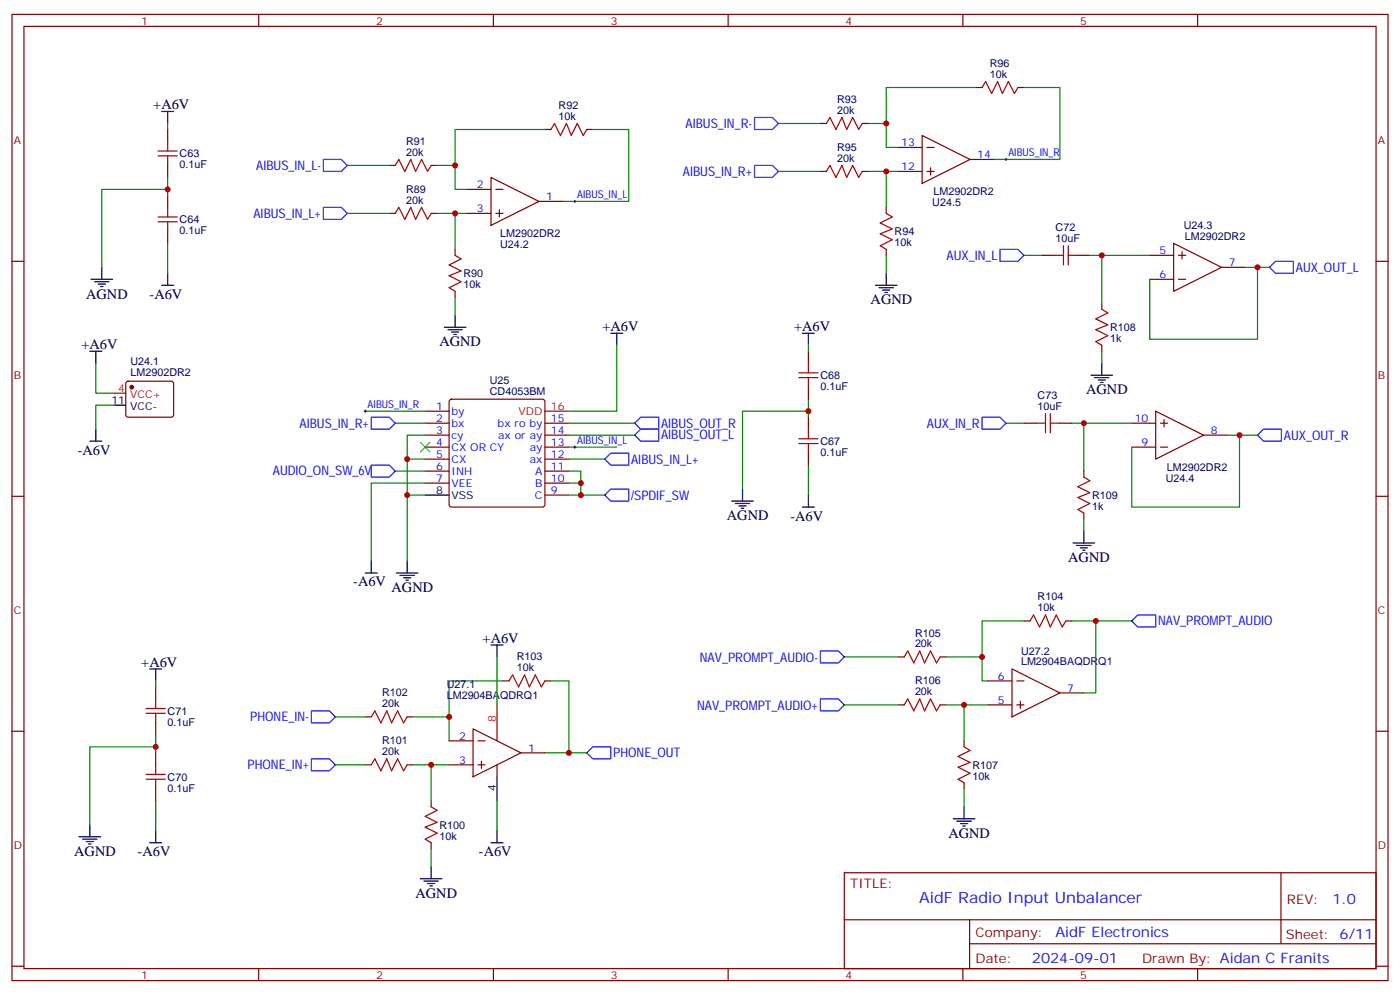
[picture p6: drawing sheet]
<svg xmlns="http://www.w3.org/2000/svg" width="412mm" height="293mm" viewBox="0 0 412 293" stroke-linecap="round" stroke-linejoin="round" font-family="sans-serif">
<g fill="none" stroke="#870000" stroke-width=".35">
<path d="M3.5 4.2h405.4v284.4h-405.4zM7.1 7.8h398.2v277.2h-398.2zM76.2 4.2v3.6M145.3 4.2v3.6M214.5 4.2v3.6M283.6 4.2v3.6M352.8 4.2v3.6M49.4 38.1v3.5M160.5 38.1h1.8M172.9 38.1h1.7M241.7 36.3h1.7M254 36.3h1.8"/>
<path d="M271.6 39.9l14.2 7-14.2 7.1zM287.5 25.8h1.8M299.9 25.8h1.7M49.4 48.7v3.5M49.4 57.5v3.5M114.7 48.7h1.7M127 48.7h1.8M137.6 55.7h7M144.6 52.2l14.1 7.1-14.1 7zM146 55.7h2.2M158.7 59.3h7.1M241.7 50.4h1.7"/>
<path d="M254 50.4h1.8M264.6 50.4h7M264.6 43.4h7M273 50.4h2.2M273 43.4h2.2M274.1 49.4v2.1M285.8 46.9h7M3.5 76.9h3.6M49.4 68.1v3.5M114.7 62.8h1.7M127 62.8h1.8M134.1 73.4v1.7"/>
<path d="M137.6 62.8h7M146 62.8h2.2M147.1 61.7v2.2M261.1 61v1.8M261.1 73.4v1.7M306.9 75.1h3.5M317.5 75.1h3.5M338.7 75.1h7M345.7 71.6l14.1 7.1-14.1 7zM347.1 75.1h2.1M348.2 74.1v2.1M359.8 78.7h7.1"/>
<path d="M405.3 76.9h3.6M134.1 85.7v1.8M324.6 89.3v1.7M338.7 82.2h7M347.1 82.2h2.1M37.3 112.4l.4-.2h12.7l.5 .2 .3 .5-.1 9.4-.7 .5-12.9-.1-.5-.6v-9.2zM132.5 117.7l.5-.2h26.8l.5 .2 .2 .5v30.3l-.2 .5-.5 .2h-26.8l-.5-.2-.2-.5v-30.3zM238.1 103.4v3.5M238.1 113.9v3.6M324.6 101.6v1.8M125.2 124.5h7.1M125.2 128.1h7.1"/>
<path d="M125.2 131.6h7.1M125.2 135.1h7.1M125.2 138.6h7.1M125.2 121h7.1M160.5 124.5h7.1M160.5 128.1h7.1M160.5 131.6h7.1M160.5 135.1h7.1M160.5 138.6h7.1M238.1 122.8v3.5M238.1 133.3v3.6M301.6 124.5h3.6"/>
<path d="M312.2 124.5h3.5M319.3 138.6v1.8M333.4 124.5h7M333.4 131.6h7M340.4 121l14.1 7.1-14.1 7zM341.8 124.5h2.2M341.8 131.6h2.2M342.9 123.5v2.1M354.5 128.1h7.1M3.5 146.1h3.6M125.2 142.2h7.1M160.5 142.2h7.1"/>
<path d="M160.5 145.7h7.1M319.3 151v1.8M405.3 146.1h3.6M264.6 193.3h1.7M276.9 193.3h1.8M298.1 196.8l14.1 7.1-14.1 7.1zM301.6 182.7h1.8M314 182.7h1.7M3.5 215.2h3.6M45.9 202.1v3.6M45.9 212.7v3.6M107.6 211h1.8"/>
<path d="M119.9 211h1.8M132.3 218h7M139.3 214.5l14.2 7-14.2 7.1zM140.8 218h2.1M146.4 214.5v3.5M148.2 200.4h1.7M160.5 200.4h1.8M264.6 207.4h1.7M276.9 207.4h1.8M284 218v1.8M291 200.4h7.1M291 207.4h7.1"/>
<path d="M299.5 200.4h2.1M299.5 207.4h2.1M300.6 206.4v2.1M312.2 203.9h7.1M405.3 215.2h3.6M45.9 221.5v3.6M45.9 232.1v3.6M107.6 225.1h1.8M119.9 225.1h1.8M127 235.7v1.7M132.3 225.1h7M140.8 225.1h2.1"/>
<path d="M141.8 224v2.1M146.4 225.1v3.5M153.5 221.5h7M284 230.4v1.7M127 248v1.8M248.7 256.8h156.6v28.2h-156.6zM377.3 256.8v20.9M248.7 270.7h156.5M285.6 277.7h119.6M285.6 270.7v14.1M3.5 284.3h3.6M76.2 285v3.6"/>
<path d="M145.3 285v3.6M214.5 285v3.6M283.6 285v3.6M352.8 285v3.6M405.3 284.3h3.6"/>
</g>
<g fill="none" stroke="#008700" stroke-width=".35">
<path d="M49.4 36.3v1.8M160.5 38.1h-26.4v17.6h3.5M174.6 38.1h10.6v21.2h-19.4M229.3 36.3h12.4M255.8 36.3h5.3M287.5 25.8h-26.4v17.6h3.5M301.6 25.8h10.6v21.1h-19.4M49.4 55.7h-19.4v23M49.4 52.2v5.3M102.3 48.7h12.4M128.8 48.7h5.3M229.3 50.4h12.4"/>
<path d="M255.8 50.4h8.8M261.1 50.4v10.6M49.4 71.6v8.8M102.3 62.8h12.4M128.8 62.8h8.8M134.1 62.8v10.6M261.1 75.1v5.3M301.6 75.1h5.3M321 75.1h17.7M324.6 75.1v14.2M366.9 78.7h3.5v21.1h-31.7v-17.6M370.4 78.7h3.5"/>
<path d="M134.1 87.5v5.3M28.2 106.9v8.8h5.3M33.5 119.2h-5.3v7.1M181.7 101.6v19.4h-14.1M238.1 101.6v1.8M238.1 117.5v5.3M324.6 103.4v3.5M107.6 121h17.6M116.4 124.5h8.8M116.4 138.6h8.8M119.9 135.1h5.3M125.2 128.1h-5.3v17.6"/>
<path d="M167.6 138.6h3.5v7.1M167.6 128.1h19.4M167.6 124.5h19.4M167.6 131.6h14.1M167.6 135.1h10.6M238.1 121h-19.4v22.9M238.1 136.9v8.8M296.3 124.5h5.3M315.7 124.5h17.7M319.3 124.5v14.1M361.6 128.1h3.5v21.1h-31.7v-17.6M365.1 128.1h5.3"/>
<path d="M125.2 145.7h-5.3v19.4M125.2 142.2h-15.8v22.9M167.6 145.7h10.6M167.6 142.2h3.5M319.3 152.8v3.5M146.4 193.3v14.1M248.7 193.3h15.9M278.7 193.3h10.6v7.1h1.7M301.6 182.7h-12.3v10.6M315.7 182.7h7.1v21.2h-3.5M322.8 182.7h10.6M45.9 219.8h-19.4v22.9"/>
<path d="M45.9 200.4v1.7M45.9 216.3v5.2M98.8 211h8.8M121.7 211h10.6v7M148.2 200.4h-15.9v10.6M162.3 200.4h5.3v21.1h-7.1M248.7 207.4h15.9M278.7 207.4h5.3M291 207.4h-7v10.6M45.9 235.7v8.8M98.8 225.1h8.8M121.7 225.1h10.6"/>
<path d="M127 225.1v10.6M146.4 235.7v8.8M167.6 221.5h5.3M284 232.1v5.3M127 249.8v5.3"/>
</g>
<g fill="none" stroke="#a10000" stroke-width=".35">
<path d="M162.3 38.1l1-1.8 1.8 3.6 1.8-3.6 1.4 3.6 1.7-3.6 1.8 3.6 1.1-1.8M243.4 36.3l1.1-1.7 1.7 3.5 1.8-3.5 1.4 3.5 1.8-3.5 1.7 3.5 1.1-1.8M289.3 25.8l1-1.8 1.8 3.5 1.8-3.5 1.4 3.5 1.7-3.5 1.8 3.5 1.1-1.7M46.6 44.5h5.6M46.6 45.9h5.6M49.4 41.6v2.9M49.4 45.9v2.8M116.4 48.7l1.1-1.8 1.7 3.5 1.8-3.5 1.4 3.5 1.8-3.5 1.7 3.5 1.1-1.7M243.4 50.4l1.1-1.7 1.7 3.5 1.8-3.5 1.4 3.5 1.8-3.5 1.7 3.5 1.1-1.8M46.6 63.9h5.6M46.6 65.3h5.6M49.4 61v2.9"/>
<path d="M49.4 65.3v2.8M116.4 62.8l1.1-1.8 1.7 3.6 1.8-3.6 1.4 3.6 1.8-3.6 1.7 3.6 1.1-1.8M134.1 75.1l1.7 1.1-3.5 1.8 3.5 1.7-3.5 1.4 3.5 1.8-3.5 1.8 1.8 1M261.1 62.8l1.7 1.1-3.5 1.7 3.5 1.8-3.5 1.4 3.5 1.8-3.5 1.7 1.8 1.1M310.4 75.1h2.9M313.3 72.3v5.7M314.7 72.3v5.7M314.7 75.1h2.8M324.6 91l1.7 1.1-3.5 1.7 3.5 1.8-3.5 1.4 3.5 1.8-3.5 1.7 1.8 1.1M235.3 109.7h5.6M235.3 111.1h5.6M238.1 106.9v2.8"/>
<path d="M238.1 111.1v2.8M235.3 129.1h5.6M235.3 130.5h5.6M238.1 126.3v2.8M238.1 130.5v2.8M305.2 124.5h2.8M308 121.7v5.7M309.4 121.7v5.7M309.4 124.5h2.8M319.3 140.4l1.7 1.1-3.5 1.7 3.5 1.8-3.5 1.4 3.5 1.8-3.5 1.7 1.8 1.1M266.3 193.3l1.1-1.7 1.8 3.5 1.7-3.5 1.4 3.5 1.8-3.5 1.8 3.5 1-1.8M303.4 182.7l1-1.7 1.8 3.5 1.8-3.5 1.4 3.5 1.7-3.5 1.8 3.5 1.1-1.8"/>
<path d="M43 208.5h5.7M43 209.9h5.7M45.9 205.7v2.8M45.9 209.9v2.8M109.4 211l1-1.8 1.8 3.5 1.7-3.5 1.5 3.5 1.7-3.5 1.8 3.5 1-1.7M149.9 200.4l1.1-1.8 1.8 3.5 1.7-3.5 1.4 3.5 1.8-3.5 1.8 3.5 1-1.7M266.3 207.4l1.1-1.7 1.8 3.5 1.7-3.5 1.4 3.5 1.8-3.5 1.8 3.5 1-1.8M284 219.8l1.8 1-3.6 1.8 3.6 1.8-3.6 1.4 3.6 1.7-3.6 1.8 1.8 1.1M43 227.9h5.7M43 229.3h5.7M45.9 225.1v2.8M45.9 229.3v2.8"/>
<path d="M109.4 225.1l1-1.8 1.8 3.5 1.7-3.5 1.5 3.5 1.7-3.5 1.8 3.5 1-1.7M127 237.4l1.8 1.1-3.6 1.7 3.6 1.8-3.6 1.4 3.6 1.8-3.6 1.7 1.8 1.1"/>
</g>
<g fill="none" stroke="#000" stroke-width=".35">
<path d="M47.6 32.8h3.6M49.4 32.8v3.5M30 78.7v3.5M26.8 82.2h6.4M27.9 82.9h4.2M28.9 83.6h2.1M29.6 84.3h.7M47.6 84h3.6M49.4 80.4v3.6M130.9 96.3h6.3M131.9 97h4.3M133 97.7h2.1"/>
<path d="M133.7 98.4h.7M134.1 92.8v3.5M179.9 98.1h3.5M181.7 98.1v3.5M236.4 98.1h3.5M238.1 98.1v3.5M257.9 84h6.3M258.9 84.7h4.3M260 85.4h2.1M260.7 86.1h.7M261.1 80.4v3.6M26.5 103.4h3.5"/>
<path d="M28.2 103.4v3.5M33.5 119.2h3.5M321.4 110.4h6.3M322.4 111.1h4.3M323.5 111.8h2.1M324.2 112.5h.7M324.6 106.9v3.5M26.5 129.8h3.5M28.2 126.3v3.5M125.2 145.7h7.1M215.5 147.5h6.4M216.6 148.2h4.2"/>
<path d="M217.7 148.9h2.1M218.4 149.6h.7M218.7 143.9v3.6M236.4 149.2h3.5M238.1 145.7v3.5M316.1 159.8h6.3M319.3 156.3v3.5M107.6 168.6h3.5M109.4 165.1v3.5M116.8 168.6h6.3M117.8 169.3h4.3M118.9 170h2.1"/>
<path d="M119.6 170.7h.7M119.9 165.1v3.5M317.1 160.5h4.3M318.2 161.2h2.1M318.9 161.9h.7M44.1 196.8h3.5M45.9 196.8v3.6M144.6 189.8h3.6M146.4 189.8v3.5M146.4 228.6v7.1M284 237.4v3.5M23.3 246.2h6.3"/>
<path d="M24.3 246.9h4.3M25.4 247.6h2.1M26.1 248.4h.7M26.5 242.7v3.5M44.1 248h3.5M45.9 244.5v3.5M123.8 258.6h6.4M124.9 259.3h4.2M125.9 260h2.2M127 255.1v3.5M144.6 248h3.6M146.4 244.5v3.5"/>
<path d="M280.8 240.9h6.4M281.9 241.7h4.2M282.9 242.4h2.1M283.6 243.1h.7M126.6 260.7h.8"/>
</g>
<g fill="none" stroke="#00f" stroke-width=".35">
<path d="M222.2 34.6h5.3l1.8 1.7-1.8 1.8h-5.3zM95.2 46.9h5.3l1.8 1.8-1.8 1.7h-5.3zM222.2 48.7h5.3l1.8 1.7-1.8 1.8h-5.3zM95.2 61h5.3l1.8 1.8-1.8 1.8h-5.3zM294.6 73.4h5.3l1.7 1.7-1.7 1.8h-5.3zM373.9 78.7l1.8-1.8h5.3v3.5h-5.3zM109.4 122.8h5.3l1.7 1.7-1.7 1.8h-5.3zM109.4 136.9h5.3l1.7 1.7-1.7 1.8h-5.3zM178.2 135.1l1.7-1.8h5.3v3.6h-5.3zM187 128.1l1.7-1.8h5.3v3.5h-5.3zM187 124.5l1.7-1.7h5.3v3.5h-5.3zM289.3 122.8h5.3l1.7 1.7-1.7 1.8h-5.3z"/>
<path d="M370.4 128.1l1.8-1.8h5.3v3.5h-5.3zM179.9 143.9h5.3v3.6h-5.3l-1.7-1.8zM241.7 191.6h5.2l1.8 1.7-1.8 1.8h-5.2zM333.4 182.7l1.7-1.7h5.3v3.5h-5.3zM91.7 209.2h5.3l1.8 1.8-1.8 1.7h-5.3zM241.7 205.7h5.2l1.8 1.7-1.8 1.8h-5.2zM91.7 223.3h5.3l1.8 1.8-1.8 1.7h-5.3zM172.9 221.5l1.7-1.7h5.3v3.5h-5.3z"/>
</g>
<path d="M169 59.3h.7M169.3 58.9v.7M296 46.9h.7M296.3 46.6v.7M107.2 121h.7M107.6 120.7v.7M169 131.6h.7M169.3 131.2v.7" fill="none" stroke="#000" stroke-width=".29"/>
<path d="M33.5 115.7h3.5M160.5 121h7.1M146.4 207.4v7.1" fill="none" stroke="#f00" stroke-width=".35"/>
<path d="M123.8 130.2l2.8 2.8M126.6 130.2l-2.8 2.8" fill="none" stroke="#3c3" stroke-width=".35"/>
<circle cx="38.8" cy="113.9" r=".53" fill="#870000" stroke="#870000" stroke-width=".35"/>
<g fill="#c00">
<circle cx="49.4" cy="55.7" r=".88"/>
<circle cx="134.1" cy="62.8" r=".88"/>
<circle cx="134.1" cy="48.7" r=".88"/>
<circle cx="261.1" cy="36.3" r=".88"/>
<circle cx="261.1" cy="50.4" r=".88"/>
<circle cx="238.1" cy="121" r=".88"/>
<circle cx="171.1" cy="145.7" r=".88"/>
<circle cx="171.1" cy="142.2" r=".88"/>
<circle cx="119.9" cy="145.7" r=".88"/>
<circle cx="119.9" cy="135.1" r=".88"/>
<circle cx="132.3" cy="211" r=".88"/>
<circle cx="127" cy="225.1" r=".88"/>
<circle cx="167.6" cy="221.5" r=".88"/>
<circle cx="284" cy="207.4" r=".88"/>
<circle cx="289.3" cy="193.3" r=".88"/>
<circle cx="322.8" cy="182.7" r=".88"/>
<circle cx="45.9" cy="219.8" r=".88"/>
<circle cx="324.6" cy="75.1" r=".88"/>
<circle cx="370.4" cy="78.7" r=".88"/>
<circle cx="319.3" cy="124.5" r=".88"/>
<circle cx="365.1" cy="128.1" r=".88"/>
</g>
<text font-size="4.6" fill="#00f" x="270.8" y="265.8">AidF Radio Input Unbalancer</text>
<g font-size="4.2">
<text x="45.2" y="32.1">+A6V</text>
<text x="25.4" y="87.8">AGND</text>
<text x="44.1" y="87.9">-A6V</text>
<text x="256.5" y="89.6">AGND</text>
<text x="129.5" y="102">AGND</text>
<text x="177.4" y="97.4">+A6V</text>
<text x="233.9" y="97.4">+A6V</text>
<text x="24" y="102.7">+A6V</text>
<text x="320" y="116.1">AGND</text>
<text x="22.9" y="133.8">-A6V</text>
<text x="214.1" y="153.1">AGND</text>
<text x="232.8" y="153.2">-A6V</text>
<text x="314.7" y="165.5">AGND</text>
<text x="104.1" y="172.6">-A6V</text>
<text x="115.4" y="174.3">AGND</text>
<text x="142.2" y="189.1">+A6V</text>
<text x="41.6" y="196.1">+A6V</text>
<text x="21.9" y="251.9">AGND</text>
<text x="40.6" y="252">-A6V</text>
<text x="141.1" y="252">-A6V</text>
<text x="279.4" y="246.6">AGND</text>
<text x="122.4" y="264.2">AGND</text>
</g>
<g font-size="4.2" fill="#00f">
<text x="392.5" y="266.1">1.0</text>
<text x="310.9" y="275.6">AidF Electronics</text>
<text x="304" y="283.4">2024-09-01</text>
</g>
<g font-size="3.9" fill="#00f">
<text x="201.9" y="37.6">AIBUS_IN_R-</text>
<text x="75.5" y="50">AIBUS_IN_L-</text>
<text x="201.1" y="51.8">AIBUS_IN_R+</text>
<text x="74.7" y="64.1">AIBUS_IN_L+</text>
<text x="278.8" y="76.5">AUX_IN_L</text>
<text x="381.7" y="80.1">AUX_OUT_L</text>
<text x="88.3" y="125.8">AIBUS_IN_R+</text>
<text x="194.7" y="125.9">AIBUS_OUT_R</text>
<text x="273" y="125.9">AUX_IN_R</text>
<text x="194.7" y="129.2">AIBUS_OUT_L</text>
<text x="378.2" y="129.3">AUX_OUT_R</text>
<text x="185.9" y="136.5">AIBUS_IN_L+</text>
<text x="80.4" y="139.9">AUDIO_ON_SW_6V</text>
<text x="185.9" y="147">/SPDIF_SW</text>
<text x="341.1" y="184.1">NAV_PROMPT_AUDIO</text>
<text x="206.2" y="194.7">NAV_PROMPT_AUDIO-</text>
<text x="205.4" y="208.8">NAV_PROMPT_AUDIO+</text>
<text x="73.7" y="212.3">PHONE_IN-</text>
<text x="72.9" y="226.4">PHONE_IN+</text>
<text x="180.6" y="222.7">PHONE_OUT</text>
</g>
<g font-size="3.9" fill="#800">
<text x="250.5" y="261.4">TITLE:</text>
<text x="379.1" y="266.1">REV:</text>
<text x="287.4" y="275.6">Company:</text>
<text x="378.7" y="276.2">Sheet: 6/11</text>
<text x="287.4" y="283.3">Date:</text>
<text x="336.4" y="283.4">Drawn By: Aidan C Franits</text>
</g>
<g font-size="3.2" fill="#800">
<text x="41.6" y="7.2">1</text>
<text x="110.8" y="7.2">2</text>
<text x="179.9" y="7.2">3</text>
<text x="249.1" y="7.2">4</text>
<text x="318.2" y="7.2">5</text>
<text x="4.1" y="42.3">A</text>
<text x="405.9" y="42.3">A</text>
<text x="4.1" y="111.5">B</text>
<text x="405.9" y="111.5">B</text>
<text x="4.1" y="180.6">C</text>
<text x="405.9" y="180.6">C</text>
<text x="4.1" y="249.8">D</text>
<text x="405.9" y="249.8">D</text>
<text x="41.6" y="288">1</text>
<text x="110.8" y="288">2</text>
<text x="179.9" y="288">3</text>
<text x="249.1" y="288">4</text>
<text x="318.2" y="288">5</text>
</g>
<g font-size="3.2" fill="#000080">
<text x="291.5" y="22.9">10k</text>
<text x="291.5" y="19.7">R96</text>
<text x="164.5" y="35.3">10k</text>
<text x="164.5" y="32">R92</text>
<text x="246.6" y="33.5">20k</text>
<text x="246.6" y="30.3">R93</text>
<text x="52.9" y="46.3">C63</text>
<text x="119.6" y="45.9">20k</text>
<text x="119.6" y="42.7">R91</text>
<text x="246.6" y="47.6">20k</text>
<text x="246.6" y="44.4">R95</text>
<text x="52.9" y="49.5">0.1uF</text>
<text x="119.6" y="60">20k</text>
<text x="119.6" y="56.8">R89</text>
<text x="275" y="57.5">LM2902DR2</text>
<text x="52.9" y="65.7">C64</text>
<text x="274.6" y="60.7">U24.5</text>
<text x="52.9" y="68.9">0.1uF</text>
<text x="147.3" y="69.8">LM2902DR2</text>
<text x="263.5" y="69.2">R94</text>
<text x="311" y="71.3">10uF</text>
<text x="311" y="68">C72</text>
<text x="348.7" y="67.3">U24.3</text>
<text x="349" y="70.6">LM2902DR2</text>
<text x="147.3" y="73.1">U24.2</text>
<text x="263.5" y="72.4">10k</text>
<text x="136.5" y="81.6">R90</text>
<text x="136.5" y="84.8">10k</text>
<text x="327" y="100.7">1k</text>
<text x="327" y="97.4">R108</text>
<text x="38.4" y="107.3">U24.1</text>
<text x="38.4" y="110.6">LM2902DR2</text>
<text x="144.3" y="113.1">U25</text>
<text x="241.7" y="111.5">C68</text>
<text x="144.3" y="116.2">CD4053BM</text>
<text x="241.7" y="114.8">0.1uF</text>
<text x="305.7" y="117.4">C73</text>
<text x="305.7" y="120.7">10uF</text>
<text x="241.7" y="130.9">C67</text>
<text x="241.7" y="134.2">0.1uF</text>
<text x="343.4" y="141.8">U24.4</text>
<text x="343.8" y="138.6">LM2902DR2</text>
<text x="321.7" y="146.8">R109</text>
<text x="321.7" y="150.1">1k</text>
<text x="305.7" y="179.9">10k</text>
<text x="305.7" y="176.7">R104</text>
<text x="269.5" y="190.5">20k</text>
<text x="269.5" y="187.3">R105</text>
<text x="152.2" y="197.6">10k</text>
<text x="152.2" y="194.3">R103</text>
<text x="300.8" y="195.8">LM2904BAQDRQ1</text>
<text x="300.8" y="192.6">U27.2</text>
<text x="131.6" y="202.5">U27.1</text>
<text x="269.5" y="201.4">R106</text>
<text x="112.5" y="208.1">20k</text>
<text x="112.5" y="204.9">R102</text>
<text x="131.6" y="205.7">LM2904BAQDRQ1</text>
<text x="269.5" y="204.6">20k</text>
<text x="49.4" y="213.6">0.1uF</text>
<text x="49.4" y="210.3">C71</text>
<text x="112.5" y="219.1">R101</text>
<text x="112.5" y="222.2">20k</text>
<text x="286.5" y="226.2">R107</text>
<text x="49.4" y="233">0.1uF</text>
<text x="49.4" y="229.7">C70</text>
<text x="286.5" y="229.4">10k</text>
<text x="129.5" y="243.8">R100</text>
<text x="129.5" y="247.1">10k</text>
</g>
<g font-size="3.2" fill="#00f">
<text x="265.5" y="43">13</text>
<text x="287.9" y="46.6">14</text>
<text x="297" y="46">AIBUS_IN_R</text>
<text x="265.5" y="50.1">12</text>
<text x="140.5" y="55.4">2</text>
<text x="160.9" y="58.9">1</text>
<text x="170" y="58.4">AIBUS_IN_L</text>
<text x="140.5" y="62.4">3</text>
<text x="341.6" y="74.8">5</text>
<text x="341.6" y="81.8">6</text>
<text x="361.9" y="78.3">7</text>
<text x="108.3" y="120.1">AIBUS_IN_R</text>
<text x="128.5" y="124.2">2</text>
<text x="128.5" y="120.7">1</text>
<text x="133" y="125.6">bx</text>
<text x="133" y="122.1">by</text>
<text x="146.6" y="125.6">bx ro by</text>
<text x="162.3" y="124.2">15</text>
<text x="334.3" y="124.2">10</text>
<text x="128.5" y="131.2">4</text>
<text x="128.5" y="127.7">3</text>
<text x="133" y="129.1">cy</text>
<text x="146.7" y="129.1">ax or ay</text>
<text x="162.3" y="127.7">14</text>
<text x="162.3" y="131.2">13</text>
<text x="170" y="130.7">AIBUS_IN_L</text>
<text x="336.3" y="131.2">9</text>
<text x="356.7" y="127.7">8</text>
<text x="128.5" y="134.8">5</text>
<text x="133" y="136.2">CX</text>
<text x="133" y="132.6">CX OR CY</text>
<text x="156" y="132.6">ay</text>
<text x="156" y="136.2">ax</text>
<text x="162.3" y="134.8">12</text>
<text x="128.5" y="141.8">7</text>
<text x="128.5" y="138.3">6</text>
<text x="133" y="143.2">VEE</text>
<text x="133" y="139.7">INH</text>
<text x="157.6" y="143.2">B</text>
<text x="157.6" y="139.7">A</text>
<text x="162.3" y="138.3">11</text>
<text x="162.3" y="141.8">10</text>
<text x="157.6" y="146.8">C</text>
<text x="162.3" y="145.3">9</text>
<text x="294" y="200">6</text>
<text x="314.3" y="203.6">7</text>
<text x="294" y="207.1">5</text>
<text x="135.2" y="217.7">2</text>
<text x="155.6" y="221.2">1</text>
<text x="135.2" y="224.7">3</text>
</g>
<g font-size="3.2">
<text x="32.8" y="118.9">11</text>
<text x="38.3" y="120.7">VCC-</text>
<text x="128.5" y="145.3">8</text>
<text x="133" y="146.8">VSS</text>
<text x="146" y="232.7" transform="rotate(-90 146 232.7)">4</text>
</g>
<g font-size="3.2" fill="#f00">
<text x="34.8" y="115.4">4</text>
<text x="38.3" y="117.1">VCC+</text>
<text x="152.7" y="122.1">VDD</text>
<text x="162.3" y="120.7">16</text>
<text x="146" y="212.4" transform="rotate(-90 146 212.4)">8</text>
</g>
</svg>
